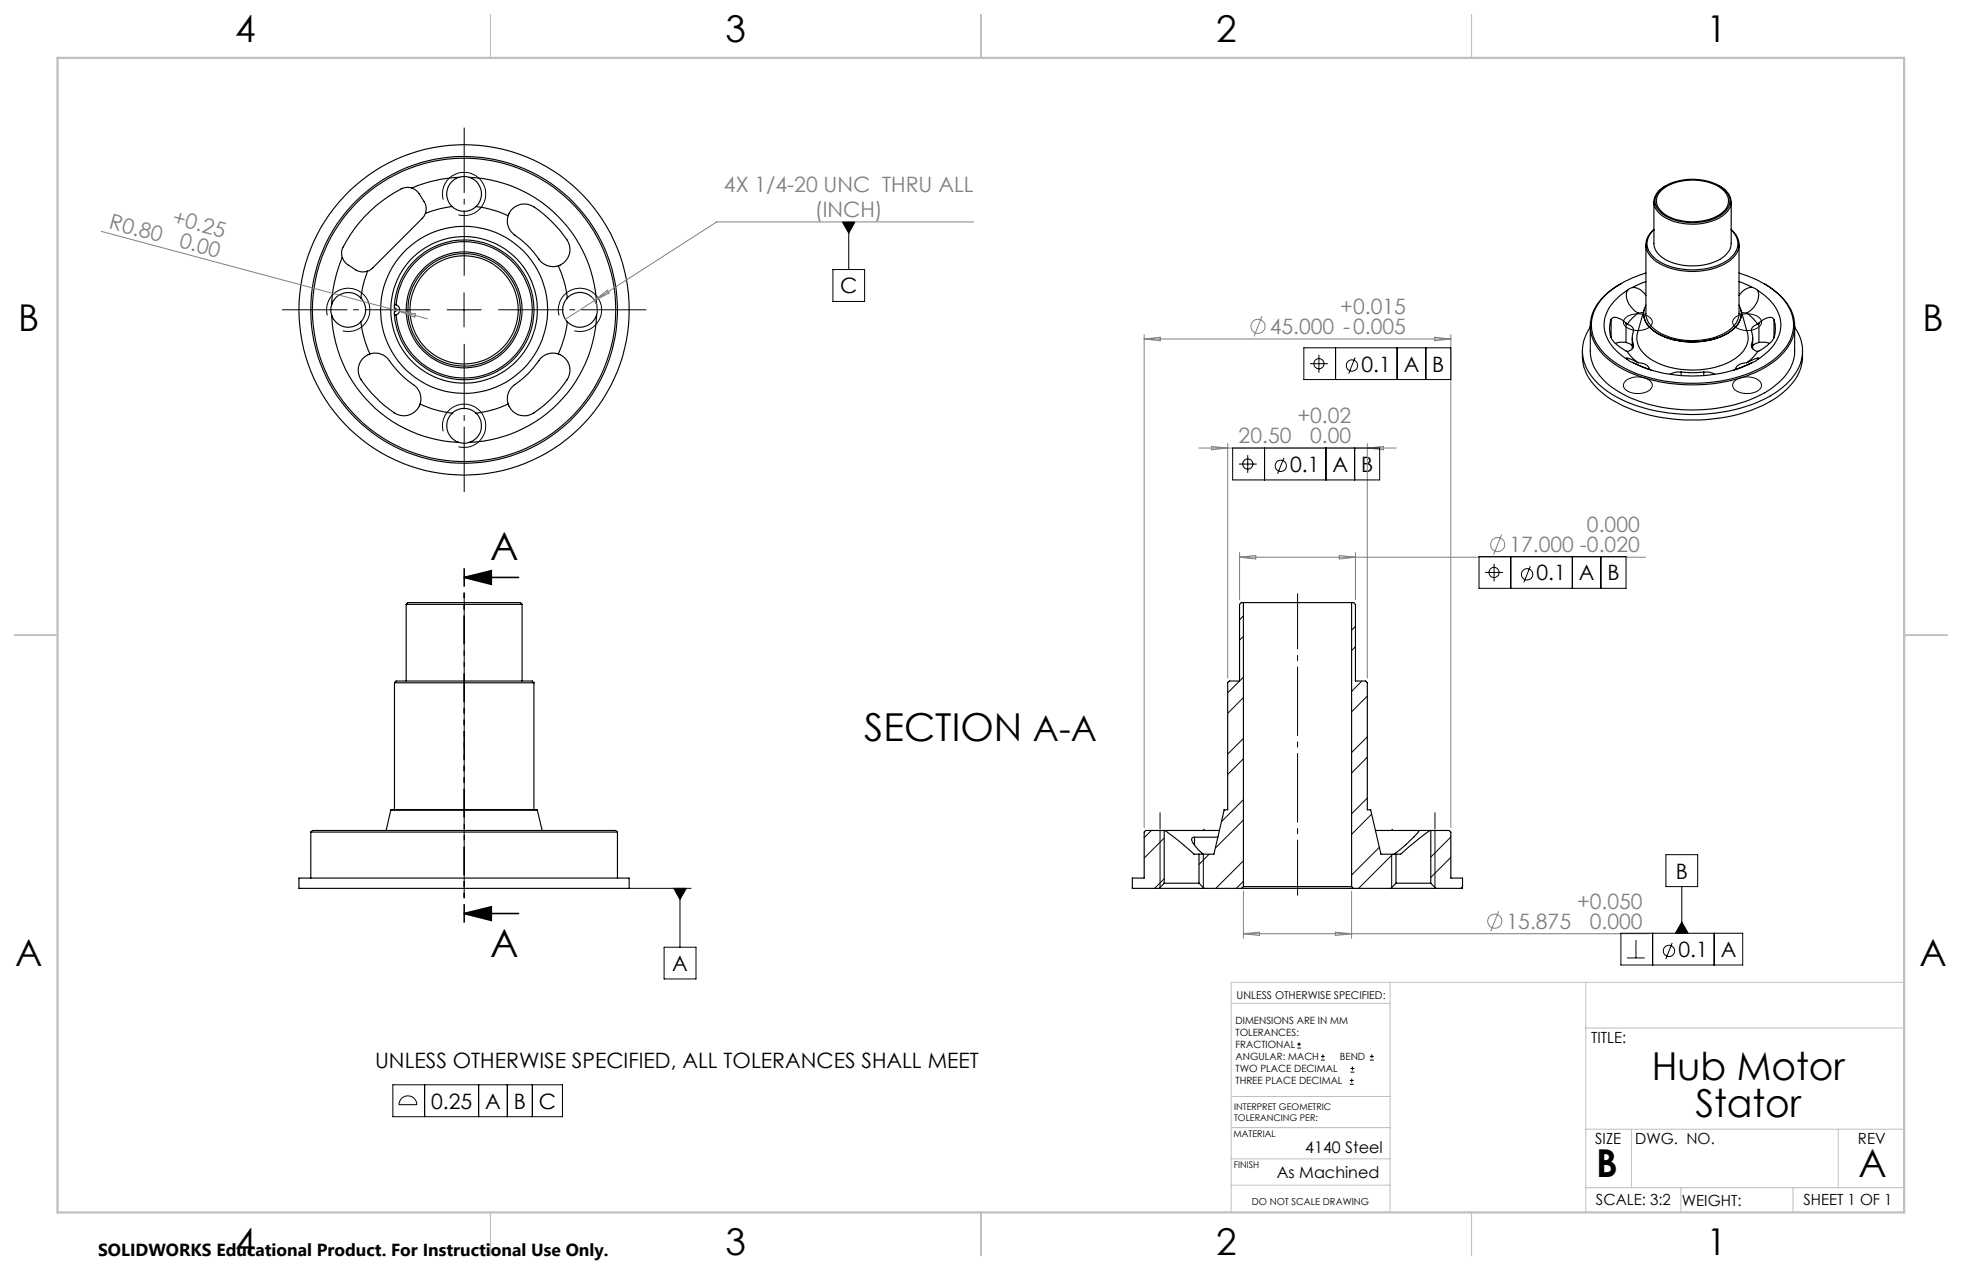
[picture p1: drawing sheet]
<svg xmlns="http://www.w3.org/2000/svg" width="432mm" height="279mm" viewBox="0 0 432 279" stroke-linecap="round" stroke-linejoin="round" font-family="sans-serif">
<g fill="none" stroke="#000" stroke-width=".25">
<path d="M101 39a3.8 3.8 0 0 1 2.3 0M101 39a29.2 29.2 0 0 0-10.4 2.4M101 39a3.8 3.8 0 0 0-1.5 6.4M103.3 39a29.2 29.2 0 0 1 28 28M103.3 39a3.8 3.8 0 0 1 1.5 6.4M75.3 56.7a30.2 30.2 0 0 0-2.3 10.3M75.3 56.7a6.5 6.5 0 0 0 3.8 3l.6 .1 1.2-.1M80.9 59.7a25.2 25.2 0 0 0-1.5 5.8M90.6 41.4a3.1 3.1 0 0 0-2.3 .2 28.7 28.7 0 0 0-13.1 13.6l.1 1.5M90.6 41.4a6 6 0 0 1 3.2 4.6l-.2 1M93.6 47l-.6 .9-11.1 11.2-1 .6M99.5 45.4a23.1 23.1 0 0 0-5.9 1.6"/>
<path d="M99.5 45.4a3.8 3.8 0 0 0 5.3 0M104.8 45.4a24.7 24.7 0 0 1 7 2M111.8 47.4a3.8 3.8 0 0 1 5.7-1.9 27.1 27.1 0 0 1 7.6 7.8 3.7 3.7 0 0 1-2.2 5.2M111.8 47.4a4 4 0 0 0 2.3 4.9 20.4 20.4 0 0 1 4.9 5.2 3.9 3.9 0 0 0 3.9 1M122.9 58.5a22.5 22.5 0 0 1 1.9 7M362.2 53.8v15.2a5.4 5.4 0 0 0 3.6 4.5 15.9 15.9 0 0 0 14.7-.8 4.7 4.7 0 0 0 2.2-3.7v-15.2M364 44.4v9.2a4.6 4.6 0 0 0 3.2 3.9 13 13 0 0 0 12.2-1 3.7 3.7 0 0 0 1.6-2.9v-9.2M364 50.6a3.9 3.9 0 0 0 .5 6.4 15 15 0 0 0 16 0 4 4 0 0 0 .5-6.4M364 50.5a4 4 0 0 0 .1 6.8 15.2 15.2 0 0 0 16.8-.1 4 4 0 0 0 .1-6.7M365.1 42.1a11 11 0 0 1 9.6-2.5 7.4 7.4 0 0 1 5.8 3.5 3.5 3.5 0 0 1-1.9 4.3 12.5 12.5 0 0 1-12.9-.5 3.2 3.2 0 0 1-.6-4.8zM365.5 42.1a11 11 0 0 1 9.7-2.2 6.4 6.4 0 0 1 5.2 3.7 3.6 3.6 0 0 1-2.3 3.8 11.9 11.9 0 0 1-12.2-.6 3.1 3.1 0 0 1-.4-4.7zM366.6 40.9a3.8 3.8 0 0 0-2.3 4.8 8.2 8.2 0 0 0 6.6 3.5 11.3 11.3 0 0 0 9.2-2.6 3.3 3.3 0 0 0-.9-5.2l-.9-.5"/>
<path d="M73 67a3.8 3.8 0 0 0 0 2.3M73 69.3a29.2 29.2 0 0 0 28 28M73 69.3a3.8 3.8 0 0 0 6.4 1.5M79.4 65.5a3.8 3.8 0 0 0-6.4 1.5M79.4 70.8a24.7 24.7 0 0 0 2 7.1M79.4 65.5a3.8 3.8 0 0 1 0 5.3M81.4 77.9a3.8 3.8 0 0 0-1.9 5.6 26.9 26.9 0 0 0 7.8 7.6 3.8 3.8 0 0 0 5.2-2.2M81.4 77.9a4 4 0 0 1 4.8 2.2 22.4 22.4 0 0 0 5.3 4.9 3.8 3.8 0 0 1 1 3.9M86.8 67a15.4 15.4 0 0 1 22.7-12.4 15.4 15.4 0 0 1 1.9 25.8 15.4 15.4 0 0 1-24.2-8.8l-.4-2.2M86.8 67a.87 .87 0 0 0 .4 1v.3a.78 .78 0 0 0-.4 1.1M86.8 67l.4 .1M87.2 67.1a15 15 0 0 1 22.8-11.7 15 15 0 0 1 0 25.6 15 15 0 0 1-22.8-11.7"/>
<path d="M87.2 67.1a1.18 1.18 0 0 1 .8 1.1 1.18 1.18 0 0 1-.8 1.1M87.2 69.3l-.4 .1M122.9 77.9a3.9 3.9 0 0 1 1.1 6.7 23.5 23.5 0 0 1-7.5 6.7 3.7 3.7 0 0 1-4.7-2.4M122.9 77.9a4 4 0 0 0-4.9 2.2 23.2 23.2 0 0 1-5.2 4.9 3.8 3.8 0 0 0-1 3.9M124.8 65.5a3.8 3.8 0 0 1 6.5 1.5M124.8 70.8a23.2 23.2 0 0 1-1.9 7.1M124.8 65.5a3.9 3.9 0 0 0 0 5.3M131.3 69.3a29.2 29.2 0 0 1-28 28M131.3 67a3.8 3.8 0 0 1 0 2.3M131.3 69.3a3.9 3.9 0 0 1-6.5 1.5M348.3 77.2a10.2 10.2 0 0 0 4.1 9.1 29.9 29.9 0 0 0 17.2 6 34.9 34.9 0 0 0 21.6-5 11.4 11.4 0 0 0 5.5-8.5v-1.6M350 71.7v5.5a10.3 10.3 0 0 0 4.9 8.1 32 32 0 0 0 19.7 4.8 30.5 30.5 0 0 0 15.3-4.7 10.8 10.8 0 0 0 5.1-7.6v-6.1"/>
<path d="M350 72a8.9 8.9 0 0 0 1.2 11.9 25.8 25.8 0 0 0 15 6.8 37.6 37.6 0 0 0 23.4-3.6 13 13 0 0 0 7.1-8.9 8.9 8.9 0 0 0-1.7-6.2M354.6 70.3a1.21 1.21 0 0 1 1.8-.2l1.5 1M354.6 70.3a5.8 5.8 0 0 0 0 4M354.6 74.3a7.2 7.2 0 0 0 3.5 3M354.6 70.3v4M356.8 62.4a12.1 12.1 0 0 0-6.7 8.1 9.1 9.1 0 0 0 3.8 8.5 28.9 28.9 0 0 0 17.9 5.7 31.8 31.8 0 0 0 17.7-4.5 10.7 10.7 0 0 0 5.5-8.3 10.3 10.3 0 0 0-4.9-8.3l-1.9-1.2M357.9 75.4l-1.2-.1-1.2 .3M357.9 75.4l.7 .2 .6 .5M357.9 71.1l.2 .2M357.9 71.1v4.3M358.1 77.3a8.5 8.5 0 0 0 2.4 2.5M358.1 71.3a1.49 1.49 0 0 1 1.2 2.3l-.1 1.1 .3 1.1"/>
<path d="M358.2 63.9a10.1 10.1 0 0 0-5.1 7 8.4 8.4 0 0 0 3.8 7.3l1.3 .9M358.2 79.1l1.1 .6M358.2 79.1l-.3-.3a5.5 5.5 0 0 1 2.6 1M358.2 63.9a3.5 3.5 0 0 0 1.1 4l1.2 1M359.2 74.3v2.4M359.3 63.3l-1.1 .6M359.3 79.7a30.6 30.6 0 0 0 26.4 0M359.3 79.7l3.7 1.5M359.3 63.3h.8a3.6 3.6 0 0 1 2.1 1.7M359.5 75.8a1.39 1.39 0 0 1-1.4 1.5M359.5 75.8v.5M360.5 79.8a2.31 2.31 0 0 1 2.5 1.4"/>
<path d="M360.5 68.9l-1.3 1.2-1.1 1.2M361.7 68.7l-1.2 .2M361.7 69a4.8 4.8 0 0 0 2.8 4.2 16.3 16.3 0 0 0 16.4-.3 4.8 4.8 0 0 0 2.3-3.9M361.8 68.2l-1.4 5a4.9 4.9 0 0 0 2.2 5.3 18.4 18.4 0 0 0 15.5 2.1 9.2 9.2 0 0 0 6.4-4.8l.2-.9-.1-1.5-1.4-5.2M362.2 60.1l-2.9 1-2.5 1.3M362.2 61.9l-2.9 1.4M362.2 67.1a4.2 4.2 0 0 0 1.8 5.7 16.2 16.2 0 0 0 16.9 .1 4.3 4.3 0 0 0 1.8-5.8M382.7 60.1a19 19 0 0 1 10.6 6.9 8.3 8.3 0 0 1-1.7 11 26.4 26.4 0 0 1-16.1 6.2 32.4 32.4 0 0 1-19.9-4.3 10.5 10.5 0 0 1-5.4-8.9 10.9 10.9 0 0 1 5.8-8.1l.8-.5M382.7 61.9l3 1.4M383.3 68.7l1.1 .2M384.4 79.8a2.31 2.31 0 0 0-2.4 1.4M384.4 68.9l1.4 1.2 1 1.2"/>
<path d="M385.5 75.8a1.39 1.39 0 0 0 1.3 1.5M385.5 75.8v.5M385.7 63.3l1.1 .6M385.7 79.7l-3.7 1.5M385.7 63.3a3.3 3.3 0 0 0-3 1.7M385.7 74.3v2.4M386.8 79.1l-1.1 .6M386.8 63.9a9.5 9.5 0 0 1 5.1 7.6 9.5 9.5 0 0 1-5.1 7.6M386.8 79.1l.3-.3-1 .2-1.7 .8M386.8 63.9a4 4 0 0 1-1.8 4.6l-.6 .4M386.8 71.3a1.49 1.49 0 0 0-1.1 2.3v1.1l-.2 1.1M386.8 77.3a8.5 8.5 0 0 1-2.4 2.5"/>
<path d="M387.1 75.4l1.2-.1 1.2 .3M387.1 75.4l-.7 .2-.7 .5M387.1 71.1l-.3 .2M387.1 71.1v4.3M390.4 74.3a8.1 8.1 0 0 1-3.6 3M390.4 70.3a6.4 6.4 0 0 1 0 4M390.4 70.3l-.1-.2a2.19 2.19 0 0 0-2.7 .6l-.5 .4M390.4 70.3v4M92.5 88.9a23.9 23.9 0 0 0 7 2M99.5 90.9a3.8 3.8 0 0 0 1.5 6.4M99.5 90.9a3.8 3.8 0 0 1 5.3 0M101 97.3a3.8 3.8 0 0 0 2.3 0"/>
<path d="M104.8 90.9a3.8 3.8 0 0 1-1.5 6.4M111.8 88.9a24.7 24.7 0 0 1-7 2M363 81.2l.4 .2M370 81.8l1.9 .2 3.1-.2M370 81.8l-1.2 .1-1.2 .4M370 81.8v.8M375 81.8l1.2 .1 1.2 .4M375 81.8v.8M382 81.2l-.4 .2M89.4 133h25.5M89.4 133l.4-.4h24.7l.4 .4M89.4 133v16.8"/>
<path d="M114.9 133v16.8M273.6 132.6h23.9M273.6 132.6h-.4l-.4 .4v16.8h-2.3l-.3 .4v28h-.8l-2.2 9.7h-3.3M273.6 132.6v62.5M297.5 132.6h.4l.4 .4v16.8h2.3l.3 .4v28h.8l2.2 9.7h3.3M297.5 132.6v62.5M86.8 150.2v28M86.8 150.2h30.7M86.8 150.2a1.16 1.16 0 0 1 1.4-.4h29l.3 .4M117.5 150.2v28M86 178.2h32.3M86 178.2l-1 4.5"/>
<path d="M118.3 178.2l1 4.5M65.8 193.2h72.7v2.2h-72.7zM68.4 183.1h67.5M68.4 183.1l.4-.4h66.7l.4 .4M68.4 183.1v10.1M135.9 183.1v10.1M255.1 195.4h9.9M256.2 194.3h7.7M256.2 182.7h.2M256.2 182.7h-4l-.4 .4v10.1h-2.6v2.2h5.9M256.2 194.3l-1.1 1.1M256.2 182.7v11.6"/>
<path d="M256.4 182.7l2.9 2.2 3.5 3h1.1M256.4 182.7h12M262.9 184.2h5.1M262.9 184.2l-.5 .1a1.08 1.08 0 0 0 .4 1.5l2 2.1M262.9 184.2v1.7M263.9 194.3l1.1 1.1M263.9 187.9v6.4M265 195.4h8.3M273.3 195.4h24.5M273.6 195.1h23.9M273.6 195.1l-.3 .3M297.5 195.1l.3 .3"/>
<path d="M297.8 195.4h8.3M302.7 182.7h9.5M306.1 195.4h9.9M307.2 194.3h7.7M307.2 194.3l-1.1 1.1M307.2 187.9v6.4M312.2 182.7h.1M312.2 182.7v.3M312.3 182.7l-1.2 1.4-1.7 1.7-2.6 2.1M312.3 182.7h2.4M314.7 182.7l-5.6 4.4a1.95 1.95 0 0 1-1.8 .8h-.1M314.7 182.7h.2"/>
<path d="M314.9 182.7h4l.4 .4v10.1h2.6v2.2h-5.9M314.9 182.7v11.6M314.9 194.3l1.1 1.1"/>
<circle cx="102.1" cy="68.2" r="36.3"/>
<circle cx="102.1" cy="68.2" r="16.1"/>
<circle cx="102.1" cy="68.2" r="33.4"/>
<circle cx="102.1" cy="68.2" r="18.4"/>
<circle cx="102.1" cy="68.2" r="12.7"/>
<circle cx="102.1" cy="68.2" r="12.4"/>
<circle cx="102.1" cy="68.2" r="11.9"/>
<circle cx="102.2" cy="68.2" r="33.8"/>
</g>
<g fill="none" stroke="#000" stroke-width=".22">
<path d="M97.5 43.9a4.8 4.8 0 0 1 4.2-6 4.8 4.8 0 0 1 5.2 5.2 4.8 4.8 0 0 1-6 4.2M183.3 59.3h7v7h-7zM185.4 48.8h2.8l-1.4 2.5zM186.8 48.8v10.5M72 69.4a4.8 4.8 0 0 1 4.2-6 4.8 4.8 0 0 1 5.2 5.2 4.8 4.8 0 0 1-6 4.2M98.4 68.2h7.5M102.1 64.4v7.5M123 69.4a4.8 4.8 0 0 1 4.3-6 4.8 4.8 0 0 1 5.1 5.2 4.8 4.8 0 0 1-6 4.2M286.9 76.5h32.4v7h-32.4zM290.3 78v4M293.9 76.5v7M298.2 78.6l-1.4 3.6"/>
<path d="M307.5 76.5v7M313.8 76.5v7M357.7 70a4.4 4.4 0 0 1 5.8 .3 1.56 1.56 0 0 1-1.2 2.1 4.2 4.2 0 0 1-4.9-1l-.1-.6zM381.9 69.8a4.6 4.6 0 0 1 5.6 .4 1.4 1.4 0 0 1-1 2.1 4.4 4.4 0 0 1-5-.8 1.24 1.24 0 0 1 .4-1.7zM97.5 94.9a4.8 4.8 0 0 1 4.3-6 4.8 4.8 0 0 1 5.1 5.2 4.8 4.8 0 0 1-6 4.2M271.3 98.6h32.3v7h-32.3zM278.3 98.6v7M288.3 80h3.9M291.8 98.6v7M298.1 98.6v7M357.7 83.8a4.5 4.5 0 0 1 5.7 .3 1.54 1.54 0 0 1-1.3 2.2 4.3 4.3 0 0 1-4.6-.9l-.2-.7zM381.8 83.8a4.5 4.5 0 0 1 5.7 .3 1.54 1.54 0 0 1-1.4 2.2 4.3 4.3 0 0 1-4.6-.9 1.11 1.11 0 0 1 .3-1.6z"/>
<path d="M272.7 102.1h3.9M274.6 100.1v3.9M282.6 100.7l-1.4 3.5M273.6 135.5l-.8 .8M273.6 140l-.8 .8M298.3 137.8l-.8 .8M325.5 122.4h32.4v7h-32.4zM326.8 125.9h4M328.8 124v3.9M332.5 122.4v7M336.8 124.6l-1.4 3.5M346 122.4v7"/>
<path d="M352.3 122.4v7M273.6 149l-3.4 3.4M273.6 153.5l-3.4 3.5M298.3 142.3l-.8 .8M299.7 149.8l-2.2 2.3M300.9 153.1l-3.4 3.5M255.3 178.7v3.8M273.6 162.5l-3.4 3.4M273.6 166.9l-3.4 3.5M273.6 175.9l-4.7 4.8M300.9 162.1l-3.4 3.5M300.9 175.6l-3.4 3.4"/>
<path d="M300.9 166.6l-3.4 3.5M301.9 179.1l-4.4 4.5M315.8 178.7v3.8M138.5 195.4h13.6M148.3 195.4h2.8l-1.5 2.5zM149.6 195.4v13M253.4 182.7l-1.6 1.6M255.3 182.7v12.6M256.2 193.3l-2.1 2.1M256.2 184.4l-4.4 4.4M264.8 182.5h.1M264.8 187.9v7.4"/>
<path d="M266.1 187.9l-2.2 2.3M273.6 189.4l-6 6M273.6 180.4l-6.1 6.1M273.6 193.9l-1.5 1.5M303.6 186.4l-6.1 6.1M306.3 182.5h.1M306.3 187.9v7.4M306.5 187.9l-7.5 7.5M315.8 182.7v12.6M319.3 184.1l-4.4 4.5M319.3 188.6l-4.4 4.4M321.9 195l-.4 .4"/>
<path d="M366.6 188h7v7.1h-7zM370.1 195.1v10.2M146.2 208.4h7v7h-7zM356.7 205.3h26.8v7h-26.8zM358.1 210.7h3.9M360 206.8v3.9M363.7 205.3v7M368 207.4l-1.4 3.6M370.1 202.8l1.4 2.5h-2.8zM377.3 205.3v7M86.5 238.7h37.3v7h-37.3zM93.5 238.7v7"/>
<path d="M105.3 238.7v7M111.7 238.7v7M117.2 238.7v7M285.5 230.6h.8M285.5 229.7h.8M285.9 229.3v.9M290.7 233.2h.8M290.7 232.4h.8M291.1 232v.8M297.1 238.5h.8M297.1 237.7h.8M297.2 235.9h.9"/>
<path d="M297.2 235.1h.9M297.5 237.3v.8M297.6 234.6v.9M301.5 233.2h.8M301.5 232.4h.8M301.9 232v.8M88.4 241.6a1.96 1.96 0 0 1 2.1-.4 1.96 1.96 0 0 1 1.2 1.8h-3.9l.3-.9z"/>
<circle cx="290.3" cy="80" r="1.12"/>
<circle cx="297.6" cy="80.4" r="1.25"/>
<circle cx="274.6" cy="102.1" r="1.13"/>
<circle cx="281.9" cy="102.5" r="1.25"/>
<circle cx="328.8" cy="126" r="1.13"/>
<circle cx="336.1" cy="126.4" r="1.25"/>
<circle cx="367.3" cy="209.2" r="1.24"/>
</g>
<g fill="none" stroke="#808080" stroke-width=".22">
<path d="M22.3 50.9l65.6 17.6M214.3 48.8h-56.6l-33.3 21.4M87.9 68.5l6.2 1.6M87.9 68.5l3.6 .5-.2 .8zM130.2 65.4a3.7 3.7 0 0 1 1.3 3M130.8 66.1l2.8-2.2 .5 .6zM251.8 73.6v108.5M251.8 74.6h67.5M251.8 74.6l3.5-.4v.8zM277.7 69.6l-1.7 4.4M315.7 74.2l3.6 .4-3.6 .4zM319.3 73.6v108.5"/>
<path d="M263.8 98.6h43.5M266.6 98.2l3.6 .4-3.6 .4zM270.2 97.6v51.6M300.9 97.6v51.6M300.9 98.6l3.6-.4v.8zM330.5 117.6l-1.8 4.4M272.8 121.6v10.3M272.8 122.6h89.4M272.8 122.6l3.6-.4v.8zM294.7 122.2l3.6 .4-3.6 .4zM298.3 121.6v10.3M273.6 196.1v10.3"/>
<path d="M297.5 196.1v10.3M273.6 205.4h89.2M273.6 205.4l3.6-.3v.7zM293.9 205.1l3.6 .3-3.6 .4zM329.8 200.4l-1.7 4.5"/>
<circle cx="276.9" cy="71.8" r="1.56"/>
<circle cx="329.6" cy="119.8" r="1.55"/>
<circle cx="329" cy="202.7" r="1.55"/>
</g>
<path d="M102.1 127l6-1.4v3zM102.1 127h12M102.1 201l6-1.5v3zM102.1 201h12" fill="none" stroke="#000" stroke-width=".35"/>
<path d="M285.6 197v-66.4" fill="none" stroke="#000" stroke-width=".22" stroke-dasharray="15.2 1.3 1.3 1.3" stroke-dashoffset="3" stroke-linecap="butt"/>
<path d="M102.2 197.4v-66.8" fill="none" stroke="#000" stroke-width=".22" stroke-dasharray="15.2 1.3 1.3 1.3" stroke-dashoffset="2.8" stroke-linecap="butt"/>
<path d="M102.2 125v78" fill="none" stroke="#000" stroke-width=".35" stroke-dasharray="6.3 1.3 1.3 1.3 1.3 1.3" stroke-dashoffset="2.3" stroke-linecap="butt"/>
<path d="M94.7 68.2h-32.6M102.2 60.7v-32.6M102.2 75.7v32.5M109.7 68.2h32.5" fill="none" stroke="#000" stroke-width=".22" stroke-dasharray="15.2 1.3 1.3 1.3" stroke-dashoffset=".9" stroke-linecap="butt"/>
<g fill="none" stroke="#c0c0c0" stroke-width=".22">
<path d="M305.9 216.1v50.6M349 216.1v50.6M419.1 216.1h-148.1v50.6M271 220.7h34.9M349 226.2h70.1M271 255h34.9M271 248.1h35M271 241.2h35M349 248.4h70.1M359.1 248.4v12.9M404.6 248.4v12.9M271 260.7h34.9"/>
<path d="M349 261.3h70.1M369.9 261.3v5.4M394.6 261.3v5.4"/>
</g>
<path d="M107.9 3.2v9.5M215.9 3.2v9.5M323.8 3.2v9.5M3.1 139.7h9.6M419.1 139.7h9.5M107.9 266.7v9.6M215.9 266.7v9.6M323.8 266.7v9.6" fill="none" stroke="#c0c0c0" stroke-width=".25"/>
<path d="M12.7 12.7h406.4v254h-406.4z" fill="none" stroke="#c0c0c0" stroke-width=".5"/>
<g fill="#000">
<path d="M185.4 48.8h2.8l-1.4 2.5zM148.3 195.4h2.8l-1.5 2.5zM370.1 202.8l1.4 2.5h-2.8z"/>
<path d="M102.1 127l6-1.4v3zM102.1 201l6-1.5v3z"/>
</g>
<g font-size="8.5">
<text x="107.9" y="123.2">A</text>
<text x="190.2" y="163">SECTION A-A</text>
<text x="107.9" y="210.6">A</text>
<text x="363.6" y="237.7">Hub Motor</text>
<text x="373.1" y="245.8">Stator</text>
<text x="351.3" y="259">B</text>
<text x="409.1" y="258.9">A</text>
</g>
<g font-size="8.1">
<text x="51.7" y="9.3">4</text>
<text x="159.7" y="9.3">3</text>
<text x="267.6" y="9.3">2</text>
<text x="375.6" y="9.3">1</text>
<text x="4" y="72.8">B</text>
<text x="423.1" y="72.8">B</text>
<text x="3.3" y="212.5">A</text>
<text x="422.4" y="212.5">A</text>
<text x="51.7" y="276">4</text>
<text x="159.7" y="276">3</text>
<text x="267.6" y="276">2</text>
<text x="375.6" y="276">1</text>
</g>
<g font-size="4.7" fill="#808080">
<text x="159.3" y="42.3">4X 1/4-20 UNC THRU ALL</text>
<text x="179.3" y="47.8">(INCH)</text>
<text x="23.8" y="50.2" transform="rotate(15 23.8 50.2)">R0.80</text>
<text x="37.7" y="49.3" transform="rotate(15 37.7 49.3)">+0.25</text>
<text x="39.3" y="54.4" transform="rotate(15 39.3 54.4)">0.00</text>
<text x="295" y="69">+0.015</text>
<text x="279.5" y="73.5">45.000 -0.005</text>
<text x="285.5" y="93">+0.02</text>
<text x="272.6" y="97.5">20.50</text>
<text x="288.4" y="97.5">0.00</text>
<text x="349.3" y="117">0.000</text>
<text x="332.2" y="121.5">17.000 -0.020</text>
<text x="347.1" y="199.9">+0.050</text>
<text x="331.6" y="204.4">15.875</text>
<text x="349.9" y="204.4">0.000</text>
</g>
<g font-size="4.7">
<text x="184.9" y="64.6">C</text>
<text x="299.6" y="81.8">0.1</text>
<text x="308.9" y="81.8">A</text>
<text x="315.2" y="81.8">B</text>
<text x="284" y="103.8">0.1</text>
<text x="293.3" y="103.8">A</text>
<text x="299.6" y="103.8">B</text>
<text x="338.2" y="127.7">0.1</text>
<text x="347.5" y="127.7">A</text>
<text x="353.8" y="127.7">B</text>
<text x="368.8" y="193.3">B</text>
<text x="148" y="213.6">A</text>
<text x="369.4" y="210.5">0.1</text>
<text x="378.7" y="210.5">A</text>
<text x="82.6" y="235">UNLESS OTHERWISE SPECIFIED, ALL TOLERANCES SHALL MEET</text>
<text x="94.9" y="243.9">0.25</text>
<text x="106.8" y="243.9">A</text>
<text x="113.1" y="243.9">B</text>
<text x="118.6" y="243.9">C</text>
</g>
<text font-size="3.8" x="21.6" y="276.3">SOLIDWORKS Educational Product. For Instructional Use Only.</text>
<g font-size="3.5">
<text x="287.3" y="253.7">4140 Steel</text>
<text x="281" y="259.1">As Machined</text>
</g>
<g font-size="3.4">
<text x="350.2" y="229.5">TITLE:</text>
<text x="351.1" y="251.6">SIZE</text>
<text x="359.9" y="251.6">DWG. NO.</text>
<text x="408.9" y="251.7">REV</text>
<text x="351.2" y="265.2">SCALE: 3:2</text>
<text x="370.1" y="265.3">WEIGHT:</text>
<text x="396.9" y="265.2">SHEET 1 OF 1</text>
</g>
<text font-size="2.4" x="272.2" y="219.7">UNLESS OTHERWISE SPECIFIED:</text>
<g font-size="2.2">
<text x="271.9" y="225.3">DIMENSIONS ARE IN MM</text>
<text x="271.9" y="227.9">TOLERANCES:</text>
<text x="271.9" y="230.6">FRACTIONAL</text>
<text x="271.9" y="233.2">ANGULAR: MACH</text>
<text x="294.9" y="233.2">BEND</text>
<text x="271.9" y="235.9">TWO PLACE DECIMAL</text>
<text x="271.9" y="238.5">THREE PLACE DECIMAL</text>
</g>
<text font-size="2.1" x="275.5" y="265.1">DO NOT SCALE DRAWING</text>
<g font-size="2">
<text x="271.6" y="244.1">INTERPRET GEOMETRIC</text>
<text x="271.5" y="250.2">MATERIAL</text>
<text x="271.6" y="246.6">TOLERANCING PER:</text>
<text x="271.5" y="257">FINISH</text>
</g>
</svg>
